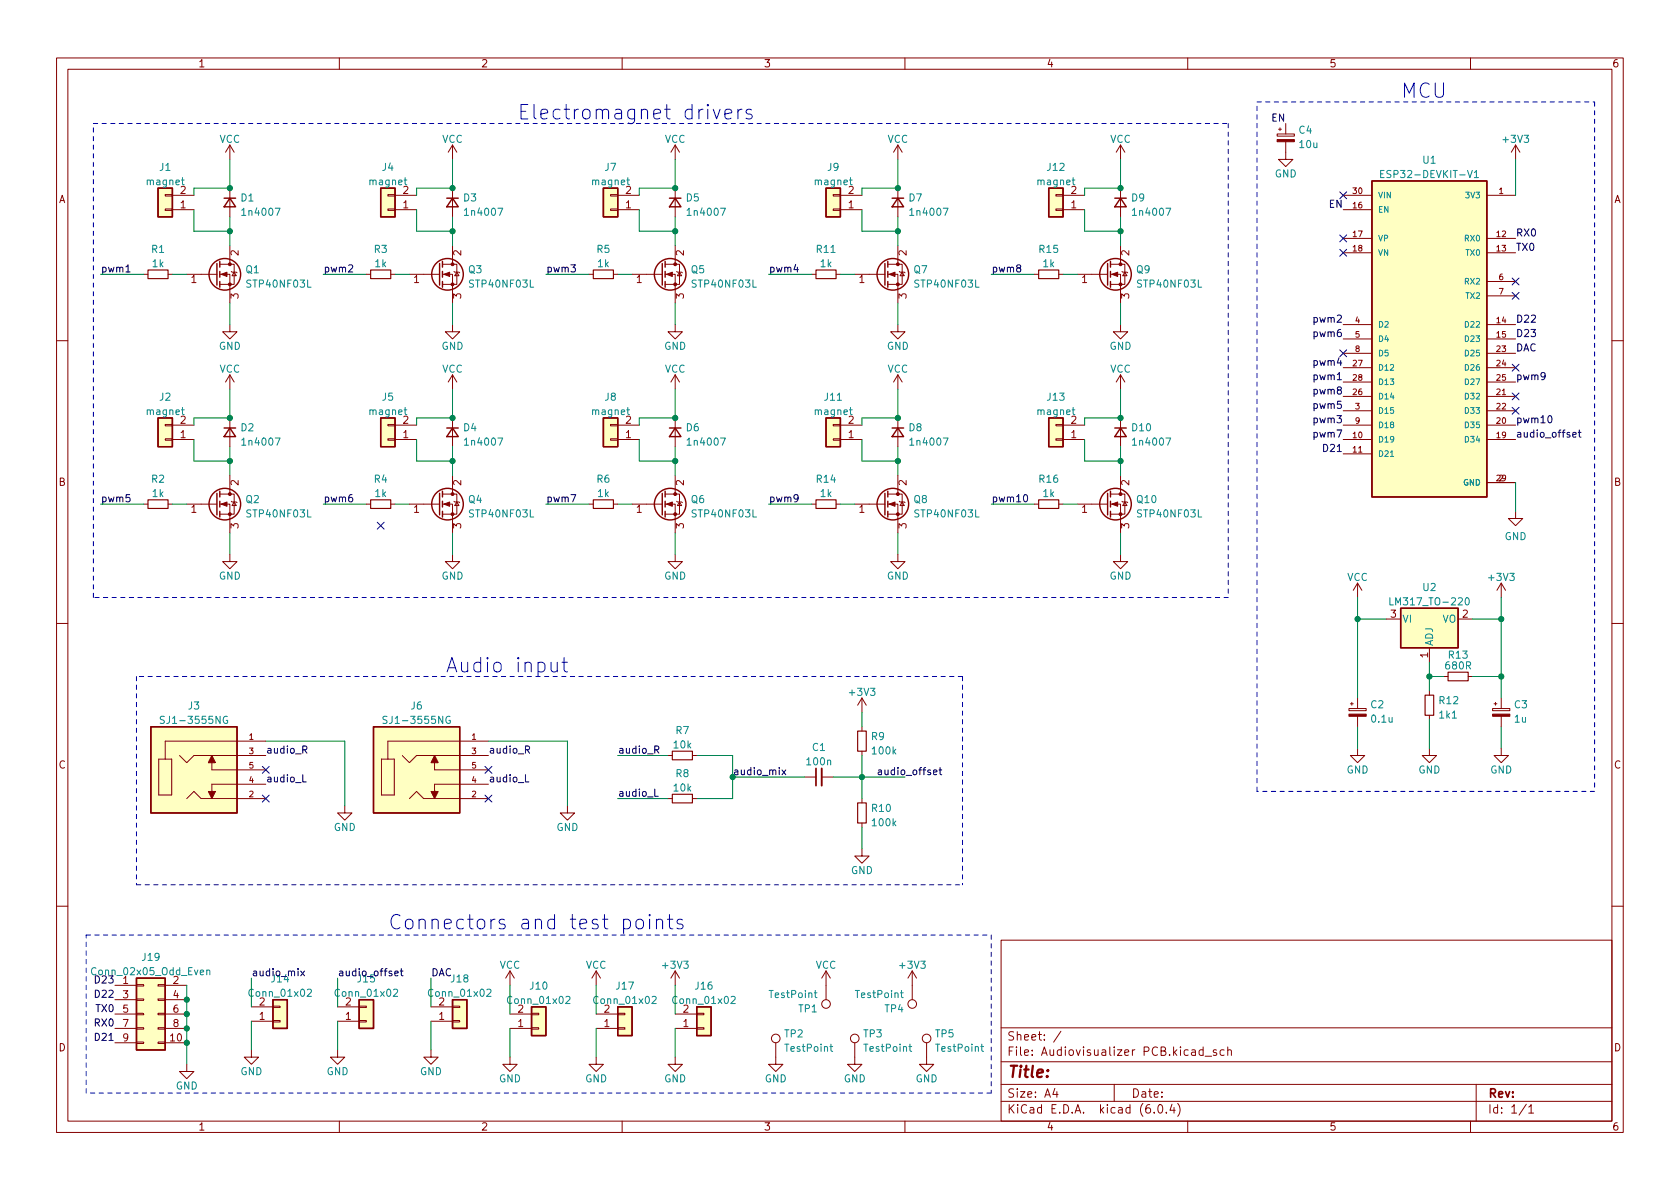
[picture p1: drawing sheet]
<svg xmlns="http://www.w3.org/2000/svg" width="297mm" height="210mm" viewBox="0 0 297 210" stroke-linecap="round" stroke-linejoin="round" font-family="sans-serif">
<g fill="none" stroke="#840000" stroke-width=".18">
<path d="M10 10.2h277v190.1h-277zM12 12.2h273v186.1h-273zM60 10.2v2M110 10.2v2M160 10.2v2M210 10.2v2M260 10.2v2M29.2 34.4h1.3v.3h-1.3zM29.2 37h1.3v.2h-1.3zM30.5 37.1h3.8M30.5 34.5h3.8M40.6 25.6v2.6"/>
<path d="M40.6 33.3v5M40.6 25.6l-.7 1.3M40.6 25.6l.8 1.3M68.6 34.4h1.2v.3h-1.2zM68.6 37h1.2v.2h-1.2zM69.8 37.1h3.9M69.8 34.5h3.9M80 25.6v2.6M80 33.3v5M80 25.6l-.8 1.3M80 25.6l.8 1.3M107.9 34.4h1.3v.3h-1.3z"/>
<path d="M107.9 37h1.3v.2h-1.3zM109.2 37.1h3.8M109.2 34.5h3.8M119.4 25.6v2.6M119.4 33.3v5M119.4 25.6l-.8 1.3M119.4 25.6l.7 1.3M147.3 34.4h1.3v.3h-1.3zM147.3 37h1.3v.2h-1.3zM148.6 37.1h3.8M148.6 34.5h3.8M158.7 25.6v2.6"/>
<path d="M158.7 33.3v5M158.7 25.6l-.7 1.3M158.7 25.6l.8 1.3M186.7 34.4h1.3v.3h-1.3zM186.7 37h1.3v.2h-1.3zM188 37.1h3.8M188 34.5h3.8M198.1 25.6v2.6M198.1 33.3v5M198.1 25.6l-.7 1.3M198.1 25.6l.8 1.3M225.8 23.7h3.1v.4h-3.1z"/>
<path d="M226.1 22.9h.5M226.3 22.6v.5M227.3 25.1v3.1h1.3l-1.3 1.3-1.2-1.3h1.2M227.3 21.8v1.9M237.5 37.1h5.1M237.5 34.5h5.1M262.9 34.5h5.1M268 25.6l-.8 1.3M268 25.6v2.6M268 25.6l.7 1.3M25.4 48.5h.8M29.7 48.5h.8"/>
<path d="M33 48.5h5.4M38.9 48.5h1.7v5.1M38.9 46.7h2.5v3.6h-2.5M40.6 57.4v1.3h1.3l-1.3 1.2-1.2-1.2h1.2M40.6 43.4v3.3M40.9 48l.1 .1h.8l.1 .2M41.4 48.1l.4 .7h-.8zM64.8 48.5h.7M69.1 48.5h.7M72.4 48.5h5.3M78.2 48.5h1.8v5.1M78.2 46.7h2.6v3.6h-2.6"/>
<path d="M80 57.4v1.3h1.3l-1.3 1.2-1.3-1.2h1.3M80 43.4v3.3M80.3 48l.1 .1h.8l.1 .2M80.8 48.1l.4 .7h-.8zM104.1 48.5h.8M108.5 48.5h.7M111.8 48.5h5.3M117.6 48.5h1.8v5.1M117.6 46.7h2.5v3.6h-2.5M119.4 57.4v1.3h1.2l-1.2 1.2-1.3-1.2h1.3M119.4 43.4v3.3M119.6 48l.2 .1h.7l.1 .2"/>
<path d="M120.1 48.1l.4 .7h-.7zM143.5 48.5h.8M147.8 48.5h.8M151.1 48.5h5.4M157 48.5h1.7v5.1M157 46.7h2.5v3.6h-2.5M158.7 57.4v1.3h1.3l-1.3 1.2-1.2-1.2h1.2M158.7 43.4v3.3M159 48l.1 .1h.8l.1 .2M159.5 48.1l.4 .7h-.8zM182.9 48.5h.7M187.2 48.5h.8"/>
<path d="M190.5 48.5h5.3M196.3 48.5h1.8v5.1M196.3 46.7h2.6v3.6h-2.6M198.1 57.4v1.3h1.3l-1.3 1.2-1.3-1.2h1.3M198.1 43.4v3.3M198.4 48l.1 .1h.8l.1 .2M198.9 48.1l.4 .7h-.8zM237.5 42.2h5.1M237.5 44.7h5.1M237.5 57.4h5.1M237.5 59.9h5.1M262.9 42.2h5.1"/>
<path d="M262.9 44.7h5.1M262.9 57.4h5.1M262.9 59.9h5.1M262.9 49.8h5.1M262.9 52.3h5.1M10 60.2h2M29.2 75.1h1.3v.2h-1.3zM29.2 77.6h1.3v.2h-1.3zM30.5 77.7h3.8M30.5 75.2h3.8M40.6 66.3v2.5M40.6 73.9v5.1"/>
<path d="M40.6 66.3l-.7 1.3M40.6 66.3l.8 1.3M68.6 75.1h1.2v.2h-1.2zM68.6 77.6h1.2v.2h-1.2zM69.8 77.7h3.9M69.8 75.2h3.9M80 66.3v2.5M80 73.9v5.1M80 66.3l-.8 1.3M80 66.3l.8 1.3M107.9 75.1h1.3v.2h-1.3zM107.9 77.6h1.3v.2h-1.3z"/>
<path d="M109.2 77.7h3.8M109.2 75.2h3.8M119.4 66.3v2.5M119.4 73.9v5.1M119.4 66.3l-.8 1.3M119.4 66.3l.7 1.3M147.3 75.1h1.3v.2h-1.3zM147.3 77.6h1.3v.2h-1.3zM148.6 77.7h3.8M148.6 75.2h3.8M158.7 66.3v2.5M158.7 73.9v5.1"/>
<path d="M158.7 66.3l-.7 1.3M158.7 66.3l.8 1.3M186.7 75.1h1.3v.2h-1.3zM186.7 77.6h1.3v.2h-1.3zM188 77.7h3.8M188 75.2h3.8M198.1 66.3l-.7 1.3M198.1 66.3v2.5M198.1 73.9v5.1M198.1 66.3l.8 1.3M237.5 77.7h5.1M237.5 75.2h5.1"/>
<path d="M237.5 70.1h5.1M237.5 72.6h5.1M237.5 62.5h5.1M237.5 65h5.1M237.5 67.6h5.1M262.9 77.7h5.1M262.9 75.2h5.1M262.9 70.1h5.1M262.9 72.6h5.1M262.9 62.5h5.1M262.9 65h5.1M262.9 67.6h5.1"/>
<path d="M285 60.2h2M25.4 89.1h.8M29.7 89.1h.8M33 89.1h5.4M38.9 89.1h1.7v5.1M38.9 87.4h2.5v3.5h-2.5M40.6 98v1.3h1.3l-1.3 1.3-1.2-1.3h1.2M40.6 84.1v3.3M40.9 88.6l.1 .2h.8l.1 .1M41.4 88.8l.4 .6h-.8zM64.8 89.1h.7M69.1 89.1h.7"/>
<path d="M72.4 89.1h5.3M78.2 89.1h1.8v5.1M78.2 87.4h2.6v3.5h-2.6M80 98v1.3h1.3l-1.3 1.3-1.3-1.3h1.3M80 84.1v3.3M80.3 88.6l.1 .2h.8l.1 .1M80.8 88.8l.4 .6h-.8zM104.1 89.1h.8M108.5 89.1h.7M111.8 89.1h5.3M117.6 89.1h1.8v5.1M117.6 87.4h2.5v3.5h-2.5"/>
<path d="M119.4 98v1.3h1.2l-1.2 1.3-1.3-1.3h1.3M119.4 84.1v3.3M119.6 88.6l.2 .2h.7l.1 .1M120.1 88.8l.4 .6h-.7zM143.5 89.1h.8M147.8 89.1h.8M151.1 89.1h5.4M157 89.1h1.7v5.1M157 87.4h2.5v3.5h-2.5M158.7 98v1.3h1.3l-1.3 1.3-1.2-1.3h1.2M158.7 84.1v3.3M159 88.6l.1 .2h.8l.1 .1"/>
<path d="M159.5 88.8l.4 .6h-.8zM182.9 89.1h.7M187.2 89.1h.8M190.5 89.1h5.3M196.3 89.1h1.8v5.1M196.3 87.4h2.6v3.5h-2.6M198.1 98v1.3h1.3l-1.3 1.3-1.3-1.3h1.3M198.1 84.1v3.3M198.4 88.6l.1 .2h.8l.1 .1M198.9 88.8l.4 .6h-.8zM237.5 80.3h5.1M262.9 85.3h5.1"/>
<path d="M268 90.4v1.3h1.2l-1.2 1.3-1.3-1.3h1.3M10 110.2h2M240 103.1l-.7 1.3M240 103.1v2.6M240 103.1l.8 1.3M245.1 109.5h2.5M252.7 114.5v2.6M255.3 119.6h.7M257.8 109.5h2.5M259.6 119.6h.7M265.4 103.1l-.7 1.3M265.4 103.1v2.6"/>
<path d="M265.4 103.1l.8 1.3M285 110.2h2M28.1 134.2h2.3v6.4h-2.3zM31.7 133.6l1.3 1.3 1.3-1.3h12.7M37.5 133.6v2.5h9.5M47 138.7h-9.5v2.5M47 131.1h-17.8v3.1M67.4 134.2h2.3v6.4h-2.3zM71.1 133.6l1.3 1.3 1.3-1.3h12.7M76.8 133.6v2.5h9.6M86.4 131.1h-17.8v3.1M86.4 138.7h-9.6v2.5"/>
<path d="M118.1 133.6h.8M122.4 133.6h.8M142.2 137.4h2.1M145.3 137.4h2M152.4 123.4l-.8 1.3M152.4 123.4v2.6M152.4 128.5v.8M152.4 132.8v.8M152.4 123.4l.8 1.3M238.5 125.3h3.1v.4h-3.1zM238.8 124.5h.5M239 124.2v.5"/>
<path d="M240 132.3v1.3h1.3l-1.3 1.3-1.2-1.3h1.2M240 123.4v1.9M240 126.7v1.8M252.7 132.3v1.3h1.3l-1.3 1.3-1.2-1.3h1.2M252.7 122.2v.7M252.7 126.5v.7M263.9 125.3h3.1v.4h-3.1zM264.2 124.5h.5M264.4 124.2v.5M265.4 132.3v1.3h1.3l-1.3 1.3-1.2-1.3h1.2M265.4 123.4v1.9M265.4 126.7v1.8"/>
<path d="M33 141.2l1.3-1.3 1.3 1.3h11.4M61 142.5v1.3h1.2l-1.2 1.2-1.3-1.2h1.3M72.4 141.2l1.3-1.3 1.2 1.3h11.5M100.3 142.5v1.3h1.3l-1.3 1.2-1.2-1.2h1.2M118.1 141.2h.8M122.4 141.2h.8M152.4 150.1v1.3h1.3l-1.3 1.2-1.3-1.2h1.3M152.4 141.2v.8M152.4 145.5v.8M10 160.2h2M20.3 179.3h3.8M20.3 174.2h3.8"/>
<path d="M20.3 176.8h3.8M24.1 179.2h1.3v.2h-1.3zM24.1 176.7h1.3v.2h-1.3zM24.1 174.1h1.3v.3h-1.3zM27.9 179.2h1.3v.2h-1.3zM27.9 176.7h1.3v.2h-1.3zM27.9 174.1h1.3v.3h-1.3zM29.2 179.3h3.8M29.2 174.2h3.8M29.2 176.8h3.8M44.4 178h3.9M48.3 177.9h1.2v.3h-1.2z"/>
<path d="M59.7 178h3.8M63.5 177.9h1.3v.3h-1.3zM76.2 178h3.8M80 177.9h1.3v.3h-1.3zM90.2 179.3h3.8M90.2 171.7l-.8 1.3M90.2 171.7v2.5M90.2 171.7l.7 1.3M94 179.2h1.2v.2h-1.2zM105.4 179.3h3.8M105.4 171.7l-.8 1.3M105.4 171.7v2.5"/>
<path d="M105.4 171.7l.8 1.3M109.2 179.2h1.3v.2h-1.3zM119.4 171.7v2.5M119.4 179.3h3.8M119.4 171.7l-.8 1.3M119.4 171.7l.7 1.3M123.2 179.2h1.3v.2h-1.3zM146 171.7l-.7 1.3M146 171.7v5.1M146 171.7l.8 1.3M161.3 171.7v5.1M161.3 171.7l-.8 1.3"/>
<path d="M161.3 171.7l.8 1.3M177 166.3h108v32h-108zM285 160.2h2M20.3 181.9h3.8M20.3 184.4h3.8M24.1 184.3h1.3v.2h-1.3zM24.1 181.7h1.3v.3h-1.3zM27.9 184.3h1.3v.2h-1.3zM27.9 181.7h1.3v.3h-1.3zM29.2 181.9h3.8M29.2 184.4h3.8M33 188.2v1.3h1.3l-1.3 1.2-1.3-1.2h1.3"/>
<path d="M44.4 185.7v1.2h1.3l-1.3 1.3-1.2-1.3h1.2M44.4 180.6h3.9M48.3 180.5h1.2v.2h-1.2zM59.7 185.7v1.2h1.3l-1.3 1.3-1.3-1.3h1.3M59.7 180.6h3.8M60 198.3v2M63.5 180.5h1.3v.2h-1.3zM76.2 185.7v1.2h1.3l-1.3 1.3-1.3-1.3h1.3M76.2 180.6h3.8M80 180.5h1.3v.2h-1.3zM90.2 186.9v1.3h1.2l-1.2 1.3-1.3-1.3h1.3M90.2 181.9h3.8"/>
<path d="M94 181.7h1.2v.3h-1.2zM105.4 186.9v1.3h1.3l-1.3 1.3-1.3-1.3h1.3M105.4 181.9h3.8M109.2 181.7h1.3v.3h-1.3zM110 198.3v2M119.4 186.9v1.3h1.2l-1.2 1.3-1.3-1.3h1.3M119.4 181.9h3.8M123.2 181.7h1.3v.3h-1.3zM137.2 184.4v3.8h1.2l-1.2 1.3-1.3-1.3h1.3M151.1 184.4v3.8h1.3l-1.3 1.3-1.2-1.3h1.2M160 198.3v2M163.8 184.4v3.8h1.3l-1.3 1.3-1.2-1.3h1.2"/>
<path d="M177 194.8h108M177 191.8h108M177 187.8h108M177 181.8h108M186.5 192.5l-.4 1h1M186.9 193v1M187.6 182.4l-1.3 1.9M197 191.8v3M204.1 196.7v.1M204.9 195.4l.2-.1a.81 .81 0 0 1 .6 .7 .81 .81 0 0 1-.3 .8h-.2a.81 .81 0 0 1-.6-.6 .81 .81 0 0 1 .3-.8zM206.2 196.7v.1M207.2 195.3l-.3 1h.9"/>
<path d="M207.6 195.8v1M208.2 195.1a1.72 1.72 0 0 1 0 2.3M210 198.3v2M212.7 185.7l-.4-.1-.3 .3v.4l.1 .3h.6M212.7 185.1v1.5M213.1 186.8h1.1M215.1 185.7l-.4-.1-.2 .2 .1 .3 .5 .1v.4h-.6M216.4 185.7l-.4-.1-.3 .3v.4l.2 .3h.5M217.1 185.8l.2-.2 .3 .1 .1 .9M217.1 185.1v1.5M260 198.3v2M261 191.8v6.5"/>
<path d="M269.9 195.3l-1.3 1.9M270.3 195.8l.4-.5v1.5M270.3 196.8h.9"/>
<circle cx="146" cy="177.5" r=".76"/>
<circle cx="161.3" cy="177.5" r=".76"/>
<circle cx="137.2" cy="183.6" r=".76"/>
<circle cx="151.1" cy="183.6" r=".76"/>
<circle cx="163.8" cy="183.6" r=".76"/>
</g>
<g fill="#ffffc2" stroke="#ffffc2" stroke-width=".18">
<path d="M27.9 33.3h2.6v5h-2.6z"/>
<path d="M185.4 33.3h2.6v5h-2.6z"/>
<path d="M242.6 32h20.3v55.9h-20.3z"/>
<path d="M106.7 33.3h2.5v5h-2.5z"/>
<path d="M106.7 73.9h2.5v5.1h-2.5z"/>
<path d="M109.2 178h2.6v5.1h-2.6z"/>
<path d="M80 176.8h2.5v5.1h-2.5z"/>
<path d="M94 178h2.5v5.1h-2.5z"/>
<path d="M66 128.5h15.3v15.3h-15.3z"/>
<path d="M247.6 107.6h10.2v6.9h-10.2z"/>
<path d="M63.5 176.8h2.5v5.1h-2.5z"/>
<path d="M48.3 176.8h2.5v5.1h-2.5z"/>
<path d="M26.7 128.5h15.2v15.3h-15.2z"/>
<path d="M146 73.9h2.6v5.1h-2.6z"/>
<path d="M24.1 173h5.1v12.7h-5.1z"/>
<path d="M123.2 178h2.5v5.1h-2.5z"/>
<path d="M146 33.3h2.6v5h-2.6z"/>
<path d="M185.4 73.9h2.6v5.1h-2.6z"/>
<path d="M67.3 73.9h2.5v5.1h-2.5z"/>
<path d="M67.3 33.3h2.5v5h-2.5z"/>
<path d="M27.9 73.9h2.6v5.1h-2.6z"/>
</g>
<g fill="none" stroke="#840000" stroke-width=".25">
<path d="M27.9 33.3h2.6v5h-2.6zM39.6 35h2.1M40.6 35l1.1 1.6h-2.1zM67.3 33.3h2.5v5h-2.5zM79 35h2M80 35l1 1.6h-2zM106.7 33.3h2.5v5h-2.5zM118.4 35h2M119.4 35l1 1.6h-2zM146 33.3h2.6v5h-2.6zM157.7 35h2.1M158.7 35l1.1 1.6h-2.1z"/>
<path d="M185.4 33.3h2.6v5h-2.6zM197.1 35h2M198.1 35l1 1.6h-2zM242.6 32h20.3v55.9h-20.3zM38.4 46.6v3.8M38.9 46.2v1M38.9 48v1M38.9 49.8v1M77.7 46.6v3.8M78.2 46.2v1M78.2 48v1M78.2 49.8v1"/>
<path d="M117.1 46.6v3.8M117.6 46.2v1M117.6 48v1M117.6 49.8v1M156.5 46.6v3.8M157 46.2v1M157 48v1M157 49.8v1M195.8 46.6v3.8M196.3 46.2v1M196.3 48v1M196.3 49.8v1"/>
<path d="M27.9 73.9h2.6v5.1h-2.6zM39.6 75.7h2.1M40.6 75.7l1.1 1.5h-2.1zM67.3 73.9h2.5v5.1h-2.5zM79 75.7h2M80 75.7l1 1.5h-2zM106.7 73.9h2.5v5.1h-2.5zM118.4 75.7h2M119.4 75.7l1 1.5h-2zM146 73.9h2.6v5.1h-2.6zM157.7 75.7h2.1M158.7 75.7l1.1 1.5h-2.1z"/>
<path d="M185.4 73.9h2.6v5.1h-2.6zM197.1 75.7h2M198.1 75.7l1 1.5h-2zM38.4 87.2v3.9M38.9 86.9v1M38.9 88.6v1.1M38.9 90.4v1M77.7 87.2v3.9M78.2 86.9v1M78.2 88.6v1.1M78.2 90.4v1M117.1 87.2v3.9"/>
<path d="M117.6 86.9v1M117.6 88.6v1.1M117.6 90.4v1M156.5 87.2v3.9M157 86.9v1M157 88.6v1.1M157 90.4v1M195.8 87.2v3.9M196.3 86.9v1M196.3 88.6v1.1M196.3 90.4v1M247.6 107.6h10.2v6.9h-10.2z"/>
<path d="M26.7 128.5h15.2v15.3h-15.2zM66 128.5h15.3v15.3h-15.3zM24.1 173h5.1v12.7h-5.1zM48.3 176.8h2.5v5.1h-2.5zM63.5 176.8h2.5v5.1h-2.5zM80 176.8h2.5v5.1h-2.5zM94 178h2.5v5.1h-2.5zM109.2 178h2.6v5.1h-2.6zM123.2 178h2.5v5.1h-2.5z"/>
<circle cx="39.8" cy="48.5" r="2.79"/>
<circle cx="79.1" cy="48.5" r="2.79"/>
<circle cx="118.5" cy="48.5" r="2.79"/>
<circle cx="157.9" cy="48.5" r="2.79"/>
<circle cx="197.2" cy="48.5" r="2.79"/>
<circle cx="39.8" cy="89.1" r="2.79"/>
<circle cx="79.1" cy="89.1" r="2.79"/>
<circle cx="118.5" cy="89.1" r="2.79"/>
<circle cx="157.9" cy="89.1" r="2.79"/>
<circle cx="197.2" cy="89.1" r="2.79"/>
</g>
<g fill="none" stroke="#008484" stroke-width=".18">
<path d="M32.1 31.8h.5M32.3 31.4v1.1l.3 .2M71.5 31.8h.4M71.6 31.4v1.1l.3 .2M110.8 31.8h.5M111 31.4v1.1l.3 .2M150.2 31.8h.5M150.4 31.4v1.1l.3 .2M189.6 31.8h.4M189.7 31.4v1.1l.3 .2M244.1 30.7h.4M244.7 30.1h-.6v1.3h.6"/>
<path d="M260.7 30.5l.3-.4v1.3M260.7 31.4h.7M32.1 72.5h.5M32.3 72v1.1l.3 .2M71.5 72.5h.4M71.6 72v1.1l.3 .2M110.8 72.5h.5M111 72v1.1l.3 .2M150.2 72.5h.5M150.4 72v1.1l.3 .2M189.6 72.5h.4M189.7 72v1.1l.3 .2"/>
<path d="M245.8 80.7h.6M245.7 105.7v1.3h.6M259.2 105.8l.2-.1a.68 .68 0 0 1 .4 .6 .68 .68 0 0 1-.4 .7 .85 .85 0 0 1-.2-1.2zM29.1 126.7h-.5l-.2 .1v.3l.5 .3 .2 .3-.3 .2h-.5M40.2 126.7a.59 .59 0 0 0-.7 .6 .59 .59 0 0 0 .7 .6v-.5h-.2M68.4 126.7h-.5l-.1 .1v.3l.5 .3 .1 .3-.2 .2h-.5M79.6 126.7a.59 .59 0 0 0-.8 .6 .59 .59 0 0 0 .8 .6v-.5h-.2M36.6 171.7l.1-.2 .3 .1 .1 .8M36.6 171.5v.9M54.3 175l.5-.1 .3 .4-.8 .9h.8M69.6 175l.5-.1 .2 .4-.8 .9h.8M86.1 175l.5-.1 .2 .4-.8 .9h.8"/>
<path d="M100.1 176.3l.4-.1 .3 .4-.8 .9h.8M115.3 176.3l.5-.1 .2 .4-.8 .9h.8M129.3 176.3l.5-.1 .2 .4-.8 .9h.8M144 175.6h.5M144.2 175.1v1.1l.3 .2M159.2 175.6h.5M159.4 175.1v1.1l.3 .2M146.7 185.1h.5M146.9 184.6v1.1l.3 .2M160.7 185.1h.5M160.9 184.6v1.1l.3 .2M173.4 185.1h.5"/>
<path d="M173.6 184.6v1.1l.3 .2"/>
</g>
<g fill="none" stroke="#840000" stroke-width=".2">
<path d="M26.2 47.7h3.5v1.6h-3.5zM65.5 47.7h3.6v1.6h-3.6zM104.9 47.7h3.6v1.6h-3.6zM144.3 47.7h3.5v1.6h-3.5zM183.6 47.7h3.6v1.6h-3.6zM26.2 88.4h3.5v1.5h-3.5zM65.5 88.4h3.6v1.5h-3.6zM104.9 88.4h3.6v1.5h-3.6zM144.3 88.4h3.5v1.5h-3.5zM183.6 88.4h3.6v1.5h-3.6zM256 118.9h3.6v1.5h-3.6zM118.9 132.8h3.5v1.6h-3.5z"/>
<path d="M151.6 129.3h1.6v3.5h-1.6zM252 122.9h1.5v3.6h-1.5zM118.9 140.5h3.5v1.5h-3.5zM151.6 142h1.6v3.5h-1.6z"/>
</g>
<g fill="#840000" stroke="#840000" stroke-width=".18">
<path d="M225.8 24.7h3.1v.4h-3.1z"/>
<path d="M117.9 89.1l1-.3v.7z"/>
<path d="M117.9 48.5l1-.4v.8z"/>
<path d="M263.9 126.3h3.1v.4h-3.1z"/>
<path d="M238.5 126.3h3.1v.4h-3.1z"/>
<path d="M76.2 139.9h1.3l-.7 1.3z"/>
<path d="M76.8 133.6l.7 1.3h-1.3z"/>
<path d="M36.8 139.9h1.3l-.6 1.3z"/>
<path d="M37.5 133.6l.6 1.3h-1.3z"/>
<path d="M157.2 89.1l1-.3v.7z"/>
<path d="M157.2 48.5l1-.4v.8z"/>
<path d="M196.6 89.1l1-.3v.7z"/>
<path d="M39.1 48.5l1-.4v.8z"/>
<path d="M78.5 89.1l1-.3v.7z"/>
<path d="M78.5 48.5l1-.4v.8z"/>
<path d="M39.1 89.1l1-.3v.7z"/>
<path d="M196.6 48.5l1-.4v.8z"/>
<circle cx="119.4" cy="90.9" r=".25"/>
<circle cx="119.4" cy="87.4" r=".25"/>
<circle cx="119.4" cy="50.3" r=".25"/>
<circle cx="119.4" cy="46.7" r=".25"/>
<circle cx="158.7" cy="90.9" r=".25"/>
<circle cx="158.7" cy="87.4" r=".25"/>
<circle cx="158.7" cy="50.3" r=".25"/>
<circle cx="158.7" cy="46.7" r=".25"/>
<circle cx="198.1" cy="90.9" r=".25"/>
<circle cx="198.1" cy="87.4" r=".25"/>
<circle cx="40.6" cy="50.3" r=".25"/>
<circle cx="40.6" cy="46.7" r=".25"/>
<circle cx="80" cy="90.9" r=".25"/>
<circle cx="80" cy="87.4" r=".25"/>
<circle cx="80" cy="50.3" r=".25"/>
<circle cx="80" cy="46.7" r=".25"/>
<circle cx="40.6" cy="90.9" r=".25"/>
<circle cx="40.6" cy="87.4" r=".25"/>
<circle cx="198.1" cy="50.3" r=".25"/>
<circle cx="198.1" cy="46.7" r=".25"/>
</g>
<path d="M145.3 135.9v3" fill="none" stroke="#840000" stroke-width=".33"/>
<path d="M144.3 135.9v3" fill="none" stroke="#840000" stroke-width=".3"/>
<g fill="none" stroke="#000" stroke-width=".18">
<path d="M22.3 48.1h.7M273.8 73.6l.2-.1a.68 .68 0 0 1 .4 .6 .68 .68 0 0 1-.4 .7l-.2-.2-.1-.3zM278.1 76.9l.6-.1-.1-.3h-.3l-.2 .1v.6h.5M279.1 76.5h.4M279.2 76v1.1l.3 .2M181.1 87.6l.2-.1a.68 .68 0 0 1 .4 .6 .68 .68 0 0 1-.4 .6l-.2-.1-.1-.3zM53.5 132.6l.6-.1 .2-.2-.1-.3-.7-.1v1.3M53.5 137v1.3h.6M53.8 132.6l.5 .6M92.9 137v1.3h.6M92.9 132.6l.6-.1 .1-.2v-.3l-.7-.1v1.3M93.2 132.6l.4 .6"/>
<path d="M115.8 139.5v1.3h.6M115.8 132.6l.6-.1 .1-.2-.1-.3-.6-.1v1.3M116.1 132.6l.4 .6M138.3 136.2l.6 .8M138.9 136.2l-.6 .8M165.1 136.6l.6-.1-.1-.3h-.4l-.1 .1v.6h.5M166 136.2h.5M166.2 135.7v1.1l.3 .2M53.2 171.7l.6 .9M53.8 171.7l-.6 .9M69.8 172.1l.6-.1-.1-.2-.3-.1-.2 .2 .1 .6h.4M70.8 171.7h.5"/>
<path d="M71 171.3v1.1l.3 .2"/>
</g>
<g fill="none" stroke="#0000c2" stroke-width=".18">
<path d="M126.1 19.3l.6 1.7 .6-1.7M130.5 19.3v1.7M131.2 19.3a.65 .65 0 0 0-.7 .5M132.9 19.4l-.6-.1-.4 .4 .1 .4 .9 .2 .1 .2-.1 .4-.3 .1-.7-.1M128.2 20.2l1.2-.3-.1-.5-.8-.1-.3 .4v1l.1 .2 .2 .1 .8-.1M97.4 117.1v1.3l.2 .3a.69 .69 0 0 0 .9-.1M98.5 117.1v1.7M99.4 117.1h.9M99.7 116.3v2.1l.2 .3 .4 .1M112.6 162.8a.69 .69 0 0 1 .6-.3 .69 .69 0 0 1 .6 .5v.8a.69 .69 0 0 1-.7 .5 .69 .69 0 0 1-.7-.5v-.8zM114.9 161.7l-.2 .1 .2 .2 .1-.2-.1-.1v.3M114.9 162.6v1.6"/>
<path d="M116.1 162.8a.63 .63 0 0 1 1.1 .1v1.3M116.1 162.6v1.6M118 162.6h1M118.4 161.7v2.2l.1 .2 .5 .1M120.7 162.7l-.6-.1-.4 .3 .1 .4 .9 .2 .1 .3-.1 .3-.3 .1-.7-.1"/>
</g>
<g fill="none" stroke="#0000c2" stroke-width=".18" stroke-dasharray=".8 .8">
<path d="M222.2 18h59.7M281.9 18v121.9M16.5 21.8h200.7M217.2 21.8v83.9M16.5 105.7v-83.9M24.1 119.6v36.9M170.2 119.6v36.9M170.2 119.6h-146.1M217.2 105.7h-200.7M222.2 139.9v-121.9M281.9 139.9h-59.7M24.1 156.5h146.1"/>
<path d="M15.2 165.3h160.1M175.3 165.3v28M15.2 193.3v-28M175.3 193.3h-160.1"/>
</g>
<g fill="none" stroke="#008400" stroke-width=".18">
<path d="M34.3 37.1v3.8h6.3M40.6 28.2v5.1h-6.3v1.2M40.6 38.3v5.1M73.7 37.1v3.8h6.3M80 28.2v5.1h-6.3v1.2M80 38.3v5.1M113 37.1v3.8h6.4M119.4 28.2v5.1h-6.4v1.2M119.4 38.3v5.1M152.4 37.1v3.8h6.3M158.7 28.2v5.1h-6.3v1.2M158.7 38.3v5.1"/>
<path d="M191.8 37.1v3.8h6.3M198.1 28.2v5.1h-6.3v1.2M198.1 38.3v5.1M268 28.2v6.3M17.8 48.5h7.6M30.5 48.5h2.5M40.6 53.6v3.8M57.1 48.5h7.7M69.8 48.5h2.6M80 53.6v3.8M96.5 48.5h7.6M109.2 48.5h2.6"/>
<path d="M119.4 53.6v3.8M135.9 48.5h7.6M148.6 48.5h2.5M158.7 53.6v3.8M175.3 48.5h7.6M188 48.5h2.5M198.1 53.6v3.8M34.3 77.7v3.8h6.3M40.6 68.8v5.1h-6.3v1.3M40.6 79v5.1M73.7 77.7v3.8h6.3M80 68.8v5.1h-6.3v1.3"/>
<path d="M80 79v5.1M113 77.7v3.8h6.4M119.4 68.8v5.1h-6.4v1.3M119.4 79v5.1M152.4 77.7v3.8h6.3M158.7 68.8v5.1h-6.3v1.3M158.7 79v5.1M191.8 77.7v3.8h6.3M198.1 68.8v5.1h-6.3v1.3M198.1 79v5.1M17.8 89.1h7.6M30.5 89.1h2.5"/>
<path d="M40.6 94.2v3.8M57.1 89.1h7.7M69.8 89.1h2.6M80 94.2v3.8M96.5 89.1h7.6M109.2 89.1h2.6M119.4 94.2v3.8M135.9 89.1h7.6M148.6 89.1h2.5M158.7 94.2v3.8M175.3 89.1h7.6M188 89.1h2.5"/>
<path d="M198.1 94.2v3.8M268 85.3v5.1M240 105.7v17.7M240 109.5h5.1M252.7 117.1v5.1M252.7 119.6h2.6M260.3 109.5h5.1M260.3 119.6h5.1M265.4 105.7v17.7M47 131.1h14v11.4M86.4 131.1h13.9v11.4M109.2 133.6h8.9"/>
<path d="M123.2 133.6h6.3v7.6h-6.3M129.5 137.4h12.7M147.3 137.4h12.7M152.4 126v2.5M152.4 133.6v7.6M240 128.5v3.8M252.7 127.2v5.1M265.4 128.5v3.8M109.2 141.2h8.9M152.4 146.3v3.8M33 174.2v14M44.4 173v5"/>
<path d="M59.7 173v5M76.2 173v5M90.2 174.2v5.1M105.4 174.2v5.1M119.4 174.2v5.1M44.4 180.6v5.1M59.7 180.6v5.1M76.2 180.6v5.1M90.2 181.9v5M105.4 181.9v5M119.4 181.9v5"/>
</g>
<g fill="none" stroke="#000084" stroke-width=".18">
<path d="M236.9 33.9l1.2 1.2M238.1 33.9l-1.2 1.2M236.9 44.1l1.2 1.2M236.9 41.5l1.2 1.3M238.1 44.1l-1.2 1.2M238.1 41.5l-1.2 1.3M267.4 49.2l1.2 1.2M267.4 51.7l1.2 1.2M268.6 49.2l-1.2 1.2M268.6 51.7l-1.2 1.2M236.9 61.9l1.2 1.2M238.1 61.9l-1.2 1.2"/>
<path d="M267.4 72l1.2 1.2M267.4 69.5l1.2 1.2M267.4 64.4l1.2 1.2M268.6 72l-1.2 1.2M268.6 69.5l-1.2 1.2M268.6 64.4l-1.2 1.2M66.7 92.3l1.2 1.3M67.9 92.3l-1.2 1.3M46.4 135.5l1.2 1.2M47.6 135.5l-1.2 1.2M85.8 135.5l1.2 1.2M87 135.5l-1.2 1.2"/>
<path d="M46.4 140.6l1.2 1.2M47.6 140.6l-1.2 1.2M85.8 140.6l1.2 1.2M87 140.6l-1.2 1.2"/>
</g>
<g fill="#008400" stroke="#008400" stroke-width=".18">
<circle cx="119.4" cy="81.5" r=".46"/>
<circle cx="152.4" cy="137.4" r=".46"/>
<circle cx="80" cy="81.5" r=".46"/>
<circle cx="80" cy="33.3" r=".46"/>
<circle cx="80" cy="40.9" r=".46"/>
<circle cx="40.6" cy="40.9" r=".46"/>
<circle cx="40.6" cy="33.3" r=".46"/>
<circle cx="40.6" cy="81.5" r=".46"/>
<circle cx="40.6" cy="73.9" r=".46"/>
<circle cx="33" cy="181.9" r=".46"/>
<circle cx="33" cy="184.4" r=".46"/>
<circle cx="33" cy="179.3" r=".46"/>
<circle cx="33" cy="176.8" r=".46"/>
<circle cx="80" cy="73.9" r=".46"/>
<circle cx="265.4" cy="109.5" r=".46"/>
<circle cx="265.4" cy="119.6" r=".46"/>
<circle cx="240" cy="109.5" r=".46"/>
<circle cx="252.7" cy="119.6" r=".46"/>
<circle cx="119.4" cy="33.3" r=".46"/>
<circle cx="158.7" cy="33.3" r=".46"/>
<circle cx="158.7" cy="40.9" r=".46"/>
<circle cx="119.4" cy="40.9" r=".46"/>
<circle cx="198.1" cy="81.5" r=".46"/>
<circle cx="198.1" cy="33.3" r=".46"/>
<circle cx="198.1" cy="40.9" r=".46"/>
<circle cx="198.1" cy="73.9" r=".46"/>
<circle cx="158.7" cy="73.9" r=".46"/>
<circle cx="158.7" cy="81.5" r=".46"/>
<circle cx="119.4" cy="73.9" r=".46"/>
</g>
<g font-size="3.5" fill="#0000c2">
<text x="247.6" y="17.3">MCU</text>
<text x="91.4" y="21.1">Electromagnet drivers</text>
<text x="78.7" y="118.9">Audio input</text>
<text x="68.6" y="164.4">Connectors and test points</text>
</g>
<text font-size="2.8" fill="#840000" x="178" y="190.6">Title:</text>
<g font-size="2.1" fill="#840000">
<text x="178" y="184">Sheet: /</text>
<text x="178" y="186.7">File: Audiovisualizer PCB.kicad_sch</text>
<text x="178" y="196.9">KiCad E.D.A. kicad (6.0.4)</text>
<text x="178" y="194.1">Size: A4</text>
<text x="200" y="194.1">Date:</text>
<text x="263" y="194.1">Rev:</text>
<text x="263" y="196.9">Id: 1/1</text>
</g>
<g font-size="1.8" fill="#840000">
<text x="35" y="11.9">1</text>
<text x="85" y="11.9">2</text>
<text x="135" y="11.9">3</text>
<text x="185" y="11.9">4</text>
<text x="235" y="11.9">5</text>
<text x="285" y="11.9">6</text>
<text x="10.3" y="35.9">A</text>
<text x="31.9" y="34.3">2</text>
<text x="71.3" y="34.3">2</text>
<text x="110.6" y="34.3">2</text>
<text x="150" y="34.3">2</text>
<text x="189.4" y="34.3">2</text>
<text x="285.3" y="35.9">A</text>
<text x="31.9" y="36.8">1</text>
<text x="71.3" y="36.8">1</text>
<text x="110.6" y="36.8">1</text>
<text x="150" y="36.8">1</text>
<text x="189.4" y="36.8">1</text>
<text x="42.2" y="45.2" transform="rotate(-90 42.2 45.2)">2</text>
<text x="81.5" y="45.2" transform="rotate(-90 81.5 45.2)">2</text>
<text x="120.9" y="45.2" transform="rotate(-90 120.9 45.2)">2</text>
<text x="160.3" y="45.2" transform="rotate(-90 160.3 45.2)">2</text>
<text x="199.6" y="45.2" transform="rotate(-90 199.6 45.2)">2</text>
<text x="33.8" y="50">1</text>
<text x="42.2" y="52.8" transform="rotate(-90 42.2 52.8)">3</text>
<text x="73.2" y="50">1</text>
<text x="81.5" y="52.8" transform="rotate(-90 81.5 52.8)">3</text>
<text x="112.5" y="50">1</text>
<text x="120.9" y="52.8" transform="rotate(-90 120.9 52.8)">3</text>
<text x="151.9" y="50">1</text>
<text x="160.3" y="52.8" transform="rotate(-90 160.3 52.8)">3</text>
<text x="191.3" y="50">1</text>
<text x="199.6" y="52.8" transform="rotate(-90 199.6 52.8)">3</text>
<text x="31.9" y="77.5">1</text>
<text x="31.9" y="74.9">2</text>
<text x="71.3" y="77.5">1</text>
<text x="71.3" y="74.9">2</text>
<text x="110.6" y="77.5">1</text>
<text x="110.6" y="74.9">2</text>
<text x="150" y="77.5">1</text>
<text x="150" y="74.9">2</text>
<text x="189.4" y="77.5">1</text>
<text x="189.4" y="74.9">2</text>
<text x="10.3" y="85.9">B</text>
<text x="42.2" y="85.8" transform="rotate(-90 42.2 85.8)">2</text>
<text x="81.5" y="85.8" transform="rotate(-90 81.5 85.8)">2</text>
<text x="120.9" y="85.8" transform="rotate(-90 120.9 85.8)">2</text>
<text x="160.3" y="85.8" transform="rotate(-90 160.3 85.8)">2</text>
<text x="199.6" y="85.8" transform="rotate(-90 199.6 85.8)">2</text>
<text x="285.3" y="85.9">B</text>
<text x="33.8" y="90.7">1</text>
<text x="42.2" y="93.5" transform="rotate(-90 42.2 93.5)">3</text>
<text x="73.2" y="90.7">1</text>
<text x="81.5" y="93.5" transform="rotate(-90 81.5 93.5)">3</text>
<text x="112.5" y="90.7">1</text>
<text x="120.9" y="93.5" transform="rotate(-90 120.9 93.5)">3</text>
<text x="151.9" y="90.7">1</text>
<text x="160.3" y="93.5" transform="rotate(-90 160.3 93.5)">3</text>
<text x="191.3" y="90.7">1</text>
<text x="199.6" y="93.5" transform="rotate(-90 199.6 93.5)">3</text>
<text x="245.9" y="109.2">3</text>
<text x="258.6" y="109.2">2</text>
<text x="252.5" y="116.3" transform="rotate(-90 252.5 116.3)">1</text>
<text x="10.3" y="135.9">C</text>
<text x="285.3" y="135.9">C</text>
<text x="21.7" y="174">1</text>
<text x="30.6" y="174">2</text>
<text x="21.7" y="176.5">3</text>
<text x="21.7" y="179.1">5</text>
<text x="30.6" y="176.5">4</text>
<text x="30.6" y="179.1">6</text>
<text x="45.9" y="177.8">2</text>
<text x="61.1" y="177.8">2</text>
<text x="77.6" y="177.8">2</text>
<text x="91.6" y="179.1">2</text>
<text x="106.8" y="179.1">2</text>
<text x="120.8" y="179.1">2</text>
<text x="10.3" y="185.9">D</text>
<text x="21.7" y="181.6">7</text>
<text x="21.7" y="184.1">9</text>
<text x="30.1" y="184.1">10</text>
<text x="30.6" y="181.6">8</text>
<text x="45.9" y="180.3">1</text>
<text x="61.1" y="180.3">1</text>
<text x="77.6" y="180.3">1</text>
<text x="91.6" y="181.6">1</text>
<text x="106.8" y="181.6">1</text>
<text x="120.8" y="181.6">1</text>
<text x="285.3" y="185.9">D</text>
<text x="35" y="199.9">1</text>
<text x="85" y="199.9">2</text>
<text x="135" y="199.9">3</text>
<text x="185" y="199.9">4</text>
<text x="235" y="199.9">5</text>
<text x="285" y="199.9">6</text>
</g>
<g font-size="1.8">
<text x="224.9" y="21.5">EN</text>
<text x="235" y="36.7">EN</text>
<text x="268" y="41.8">RX0</text>
<text x="268" y="44.3">TX0</text>
<text x="17.8" y="48.2">pwm1</text>
<text x="57.1" y="48.2">pwm2</text>
<text x="96.5" y="48.2">pwm3</text>
<text x="135.9" y="48.2">pwm4</text>
<text x="175.3" y="48.2">pwm8</text>
<text x="232.5" y="59.6">pwm6</text>
<text x="232.5" y="57">pwm2</text>
<text x="268" y="57">D22</text>
<text x="268" y="59.6">D23</text>
<text x="232.5" y="64.7">pwm4</text>
<text x="268" y="62.1">DAC</text>
<text x="232.5" y="67.2">pwm1</text>
<text x="232.5" y="69.7">pwm8</text>
<text x="268" y="67.2">pwm9</text>
<text x="232.5" y="77.4">pwm7</text>
<text x="232.5" y="74.8">pwm3</text>
<text x="232.5" y="72.3">pwm5</text>
<text x="268" y="74.8">pwm10</text>
<text x="268" y="77.4">audio_offset</text>
<text x="234.2" y="79.9">D21</text>
<text x="17.8" y="88.8">pwm5</text>
<text x="57.1" y="88.8">pwm6</text>
<text x="96.5" y="88.8">pwm7</text>
<text x="135.9" y="88.8">pwm9</text>
<text x="175.3" y="88.8">pwm10</text>
<text x="47" y="133.2">audio_R</text>
<text x="86.4" y="133.2">audio_R</text>
<text x="109.2" y="133.2">audio_R</text>
<text x="154.9" y="137.1">audio_offset</text>
<text x="47" y="138.3">audio_L</text>
<text x="86.4" y="138.3">audio_L</text>
<text x="109.2" y="140.9">audio_L</text>
<text x="17.1" y="173.9">D23</text>
<text x="44.4" y="172.6">audio_mix</text>
<text x="48.1" y="173.7">J14</text>
<text x="59.7" y="172.6">audio_offset</text>
<text x="63.3" y="173.7">J15</text>
<text x="76.2" y="172.6">DAC</text>
<text x="17.1" y="176.4">D22</text>
<text x="17.1" y="179">TX0</text>
<text x="16.9" y="181.5">RX0</text>
<text x="17.1" y="184">D21</text>
</g>
<g font-size="1.8" fill="#008484">
<text x="229.7" y="23.6">C4</text>
<text x="38.8" y="25.2">VCC</text>
<text x="78.1" y="25.2">VCC</text>
<text x="117.5" y="25.2">VCC</text>
<text x="156.9" y="25.2">VCC</text>
<text x="196.3" y="25.2">VCC</text>
<text x="229.8" y="26.2">10u</text>
<text x="251.6" y="28.9">U1</text>
<text x="265.9" y="25.2">+3V3</text>
<text x="26.1" y="32.7">magnet</text>
<text x="28.2" y="30.2">J1</text>
<text x="42.6" y="35.6">D1</text>
<text x="65.4" y="32.7">magnet</text>
<text x="67.6" y="30.2">J4</text>
<text x="82" y="35.6">D3</text>
<text x="104.8" y="32.7">magnet</text>
<text x="107" y="30.2">J7</text>
<text x="121.3" y="35.6">D5</text>
<text x="144.2" y="32.7">magnet</text>
<text x="146.3" y="30.2">J9</text>
<text x="160.7" y="35.6">D7</text>
<text x="183.5" y="32.7">magnet</text>
<text x="185.2" y="30.2">J12</text>
<text x="200.1" y="35.6">D9</text>
<text x="225.4" y="31.4">GND</text>
<text x="245.1" y="31.5">ESP32-DEVKIT-V1</text>
<text x="43.1" y="38.1">1n4007</text>
<text x="82.5" y="38.1">1n4007</text>
<text x="121.8" y="38.1">1n4007</text>
<text x="161.2" y="38.1">1n4007</text>
<text x="200.6" y="38.1">1n4007</text>
<text x="26.8" y="44.7">R1</text>
<text x="27" y="47.2">1k</text>
<text x="66.2" y="44.7">R3</text>
<text x="66.3" y="47.2">1k</text>
<text x="105.5" y="44.7">R5</text>
<text x="105.7" y="47.2">1k</text>
<text x="144.4" y="44.7">R11</text>
<text x="145.1" y="47.2">1k</text>
<text x="183.8" y="44.7">R15</text>
<text x="184.4" y="47.2">1k</text>
<text x="43.5" y="48.3">Q1</text>
<text x="43.8" y="50.8">STP40NF03L</text>
<text x="82.8" y="48.3">Q3</text>
<text x="83.2" y="50.8">STP40NF03L</text>
<text x="122.2" y="48.3">Q5</text>
<text x="122.6" y="50.8">STP40NF03L</text>
<text x="161.6" y="48.3">Q7</text>
<text x="162" y="50.8">STP40NF03L</text>
<text x="201" y="48.3">Q9</text>
<text x="201.3" y="50.8">STP40NF03L</text>
<text x="38.7" y="61.8">GND</text>
<text x="38.8" y="65.9">VCC</text>
<text x="78" y="61.8">GND</text>
<text x="78.1" y="65.9">VCC</text>
<text x="117.4" y="61.8">GND</text>
<text x="117.5" y="65.9">VCC</text>
<text x="156.8" y="61.8">GND</text>
<text x="156.9" y="65.9">VCC</text>
<text x="196.2" y="61.8">GND</text>
<text x="196.3" y="65.9">VCC</text>
<text x="28.2" y="70.8">J2</text>
<text x="67.6" y="70.8">J5</text>
<text x="107" y="70.8">J8</text>
<text x="145.8" y="70.8">J11</text>
<text x="185.2" y="70.8">J13</text>
<text x="26.1" y="73.4">magnet</text>
<text x="42.6" y="76.2">D2</text>
<text x="65.4" y="73.4">magnet</text>
<text x="82" y="76.2">D4</text>
<text x="104.8" y="73.4">magnet</text>
<text x="121.3" y="76.2">D6</text>
<text x="144.2" y="73.4">magnet</text>
<text x="160.7" y="76.2">D8</text>
<text x="183.5" y="73.4">magnet</text>
<text x="200.2" y="76.2">D10</text>
<text x="43.1" y="78.8">1n4007</text>
<text x="82.5" y="78.8">1n4007</text>
<text x="121.8" y="78.8">1n4007</text>
<text x="161.2" y="78.8">1n4007</text>
<text x="200.6" y="78.8">1n4007</text>
<text x="26.8" y="85.3">R2</text>
<text x="27" y="87.9">1k</text>
<text x="43.5" y="88.9">Q2</text>
<text x="66.2" y="85.3">R4</text>
<text x="66.3" y="87.9">1k</text>
<text x="82.8" y="88.9">Q4</text>
<text x="105.5" y="85.3">R6</text>
<text x="105.7" y="87.9">1k</text>
<text x="122.2" y="88.9">Q6</text>
<text x="144.4" y="85.3">R14</text>
<text x="145.1" y="87.9">1k</text>
<text x="161.6" y="88.9">Q8</text>
<text x="183.8" y="85.3">R16</text>
<text x="184.4" y="87.9">1k</text>
<text x="201.1" y="88.9">Q10</text>
<text x="43.8" y="91.5">STP40NF03L</text>
<text x="83.2" y="91.5">STP40NF03L</text>
<text x="122.6" y="91.5">STP40NF03L</text>
<text x="162" y="91.5">STP40NF03L</text>
<text x="201.3" y="91.5">STP40NF03L</text>
<text x="266" y="95.5">GND</text>
<text x="38.7" y="102.5">GND</text>
<text x="78" y="102.5">GND</text>
<text x="117.4" y="102.5">GND</text>
<text x="156.8" y="102.5">GND</text>
<text x="196.2" y="102.5">GND</text>
<text x="238.2" y="102.7">VCC</text>
<text x="246.5" y="107">LM317_TO-220</text>
<text x="251.6" y="104.5">U2</text>
<text x="263.3" y="102.7">+3V3</text>
<text x="247.9" y="110.1">VI</text>
<text x="255" y="110.1">VO</text>
<text x="253.4" y="114.3" transform="rotate(-90 253.4 114.3)">ADJ</text>
<text x="255.7" y="118.4">680R</text>
<text x="256.2" y="116.5">R13</text>
<text x="33.3" y="125.5">J3</text>
<text x="72.7" y="125.5">J6</text>
<text x="150.3" y="123">+3V3</text>
<text x="242.4" y="125.2">C2</text>
<text x="254.5" y="124.5">R12</text>
<text x="267.8" y="125.2">C3</text>
<text x="29.1" y="128">SJ1-3555NG</text>
<text x="68.5" y="128">SJ1-3555NG</text>
<text x="119.5" y="129.8">R7</text>
<text x="154.1" y="130.9">R9</text>
<text x="242.6" y="127.8">0.1u</text>
<text x="254.6" y="127">1k1</text>
<text x="267.8" y="127.8">1u</text>
<text x="119.2" y="132.3">10k</text>
<text x="119.5" y="137.4">R8</text>
<text x="142.8" y="135.3">100n</text>
<text x="143.7" y="132.8">C1</text>
<text x="154.3" y="133.4">100k</text>
<text x="238.1" y="136.8">GND</text>
<text x="250.8" y="136.8">GND</text>
<text x="263.5" y="136.8">GND</text>
<text x="119.2" y="140">10k</text>
<text x="154.2" y="143.6">R10</text>
<text x="59" y="146.9">GND</text>
<text x="98.4" y="146.9">GND</text>
<text x="154.3" y="146.1">100k</text>
<text x="150.4" y="154.6">GND</text>
<text x="16.6" y="172.4">Conn_02x05_Odd_Even</text>
<text x="25.2" y="169.9">J19</text>
<text x="79.8" y="173.7">J18</text>
<text x="88.3" y="171.3">VCC</text>
<text x="103.5" y="171.3">VCC</text>
<text x="117.3" y="171.3">+3V3</text>
<text x="144.2" y="171.3">VCC</text>
<text x="159.2" y="171.3">+3V3</text>
<text x="44.3" y="176.3">Conn_01x02</text>
<text x="59.6" y="176.3">Conn_01x02</text>
<text x="76.1" y="176.3">Conn_01x02</text>
<text x="90" y="177.5">Conn_01x02</text>
<text x="93.8" y="175">J10</text>
<text x="105.3" y="177.5">Conn_01x02</text>
<text x="109" y="175">J17</text>
<text x="119.2" y="177.5">Conn_01x02</text>
<text x="123" y="175">J16</text>
<text x="136.2" y="176.5">TestPoint</text>
<text x="141.2" y="179">TP1</text>
<text x="151.4" y="176.5">TestPoint</text>
<text x="156.5" y="179">TP4</text>
<text x="138.7" y="183.4">TP2</text>
<text x="139" y="186">TestPoint</text>
<text x="152.7" y="183.4">TP3</text>
<text x="152.9" y="186">TestPoint</text>
<text x="165.4" y="183.4">TP5</text>
<text x="165.6" y="186">TestPoint</text>
<text x="42.5" y="190.1">GND</text>
<text x="57.7" y="190.1">GND</text>
<text x="74.2" y="190.1">GND</text>
<text x="88.2" y="191.4">GND</text>
<text x="103.4" y="191.4">GND</text>
<text x="117.4" y="191.4">GND</text>
<text x="135.2" y="191.4">GND</text>
<text x="149.2" y="191.4">GND</text>
<text x="161.9" y="191.4">GND</text>
<text x="31.1" y="192.7">GND</text>
</g>
<text font-size="1.8" fill="#008400" x="129.5" y="137.1">audio_mix</text>
<g font-size="1.4" fill="#840000">
<text x="239.2" y="34.3">30</text>
<text x="265" y="34.3">1</text>
<text x="239.2" y="36.8">16</text>
<text x="239.2" y="41.9">17</text>
<text x="264.6" y="41.9">12</text>
<text x="239.2" y="44.4">18</text>
<text x="264.6" y="44.4">13</text>
<text x="265" y="49.5">6</text>
<text x="265" y="52.1">7</text>
<text x="239.6" y="57.1">4</text>
<text x="239.6" y="59.7">5</text>
<text x="264.6" y="57.1">14</text>
<text x="264.6" y="59.7">15</text>
<text x="239.2" y="64.8">27</text>
<text x="239.6" y="62.2">8</text>
<text x="264.6" y="62.2">23</text>
<text x="264.6" y="64.8">24</text>
<text x="239.2" y="69.8">26</text>
<text x="239.2" y="67.3">28</text>
<text x="264.6" y="69.8">21</text>
<text x="264.6" y="67.3">25</text>
<text x="239.2" y="77.5">10</text>
<text x="239.6" y="72.4">3</text>
<text x="239.6" y="74.9">9</text>
<text x="264.6" y="77.5">19</text>
<text x="264.6" y="74.9">20</text>
<text x="264.6" y="72.4">22</text>
<text x="239.2" y="80">11</text>
<text x="265" y="85.1">2</text>
<text x="44.1" y="130.8">1</text>
<text x="83.4" y="130.8">1</text>
<text x="44.1" y="133.3">3</text>
<text x="44.1" y="135.9">5</text>
<text x="83.4" y="133.3">3</text>
<text x="83.4" y="135.9">5</text>
<text x="44.1" y="141">2</text>
<text x="44.1" y="138.4">4</text>
<text x="83.4" y="141">2</text>
<text x="83.4" y="138.4">4</text>
</g>
<g font-size="1.4" fill="#008484">
<text x="243.6" y="35">VIN</text>
<text x="259.4" y="35">3V3</text>
<text x="243.6" y="37.6">EN</text>
<text x="243.6" y="42.7">VP</text>
<text x="243.6" y="45.2">VN</text>
<text x="259.1" y="42.7">RX0</text>
<text x="259.3" y="45.2">TX0</text>
<text x="259.1" y="50.3">RX2</text>
<text x="259.3" y="52.8">TX2</text>
<text x="243.6" y="57.9">D2</text>
<text x="259.3" y="57.9">D22</text>
<text x="243.6" y="65.5">D12</text>
<text x="243.6" y="60.4">D4</text>
<text x="243.6" y="63">D5</text>
<text x="259.3" y="60.4">D23</text>
<text x="259.3" y="63">D25</text>
<text x="259.3" y="65.5">D26</text>
<text x="243.6" y="70.6">D14</text>
<text x="243.6" y="68.1">D13</text>
<text x="259.3" y="70.6">D32</text>
<text x="259.3" y="68.1">D27</text>
<text x="243.6" y="73.1">D15</text>
<text x="243.6" y="75.7">D18</text>
<text x="259.3" y="75.7">D35</text>
<text x="259.3" y="73.1">D33</text>
<text x="243.6" y="78.2">D19</text>
<text x="243.6" y="80.8">D21</text>
<text x="259.3" y="78.2">D34</text>
<text x="258.7" y="85.8">GND</text>
</g>
</svg>
